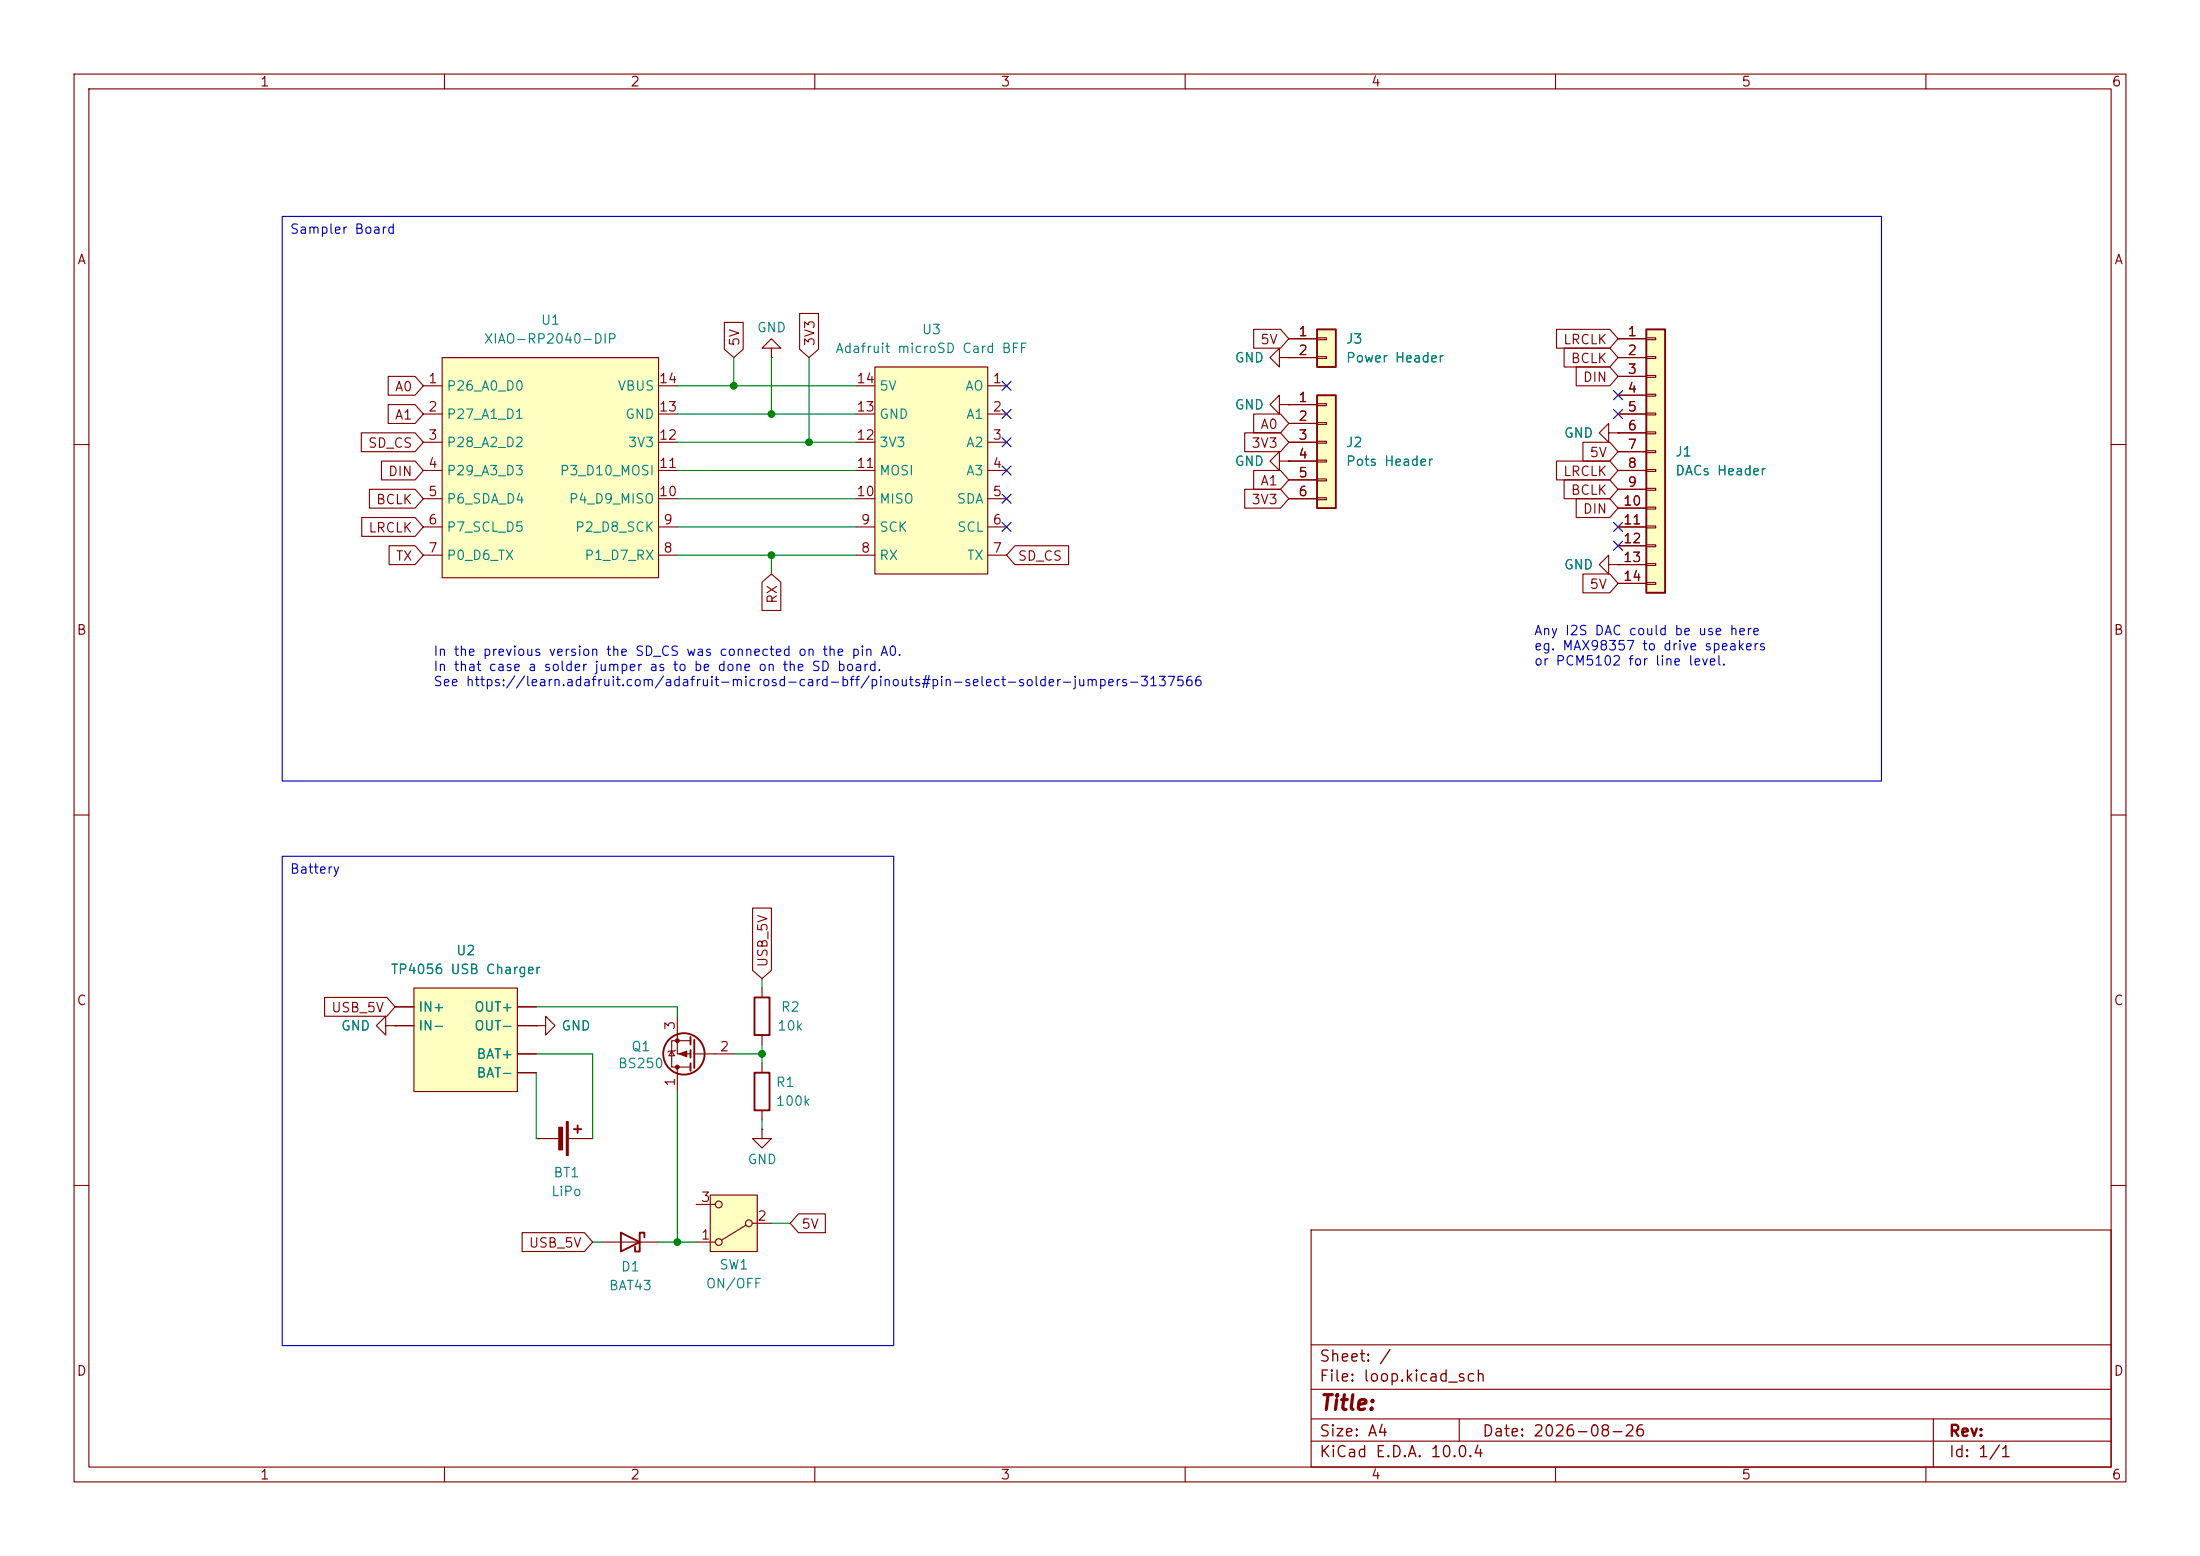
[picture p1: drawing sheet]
<svg xmlns="http://www.w3.org/2000/svg" width="297mm" height="210mm" viewBox="0 0 297 210" stroke-linecap="round" stroke-linejoin="round" font-family="sans-serif">
<g fill="none" stroke="#840000" stroke-width=".15">
<path d="M10 10h277v190h-277zM12 12h273v186h-273zM60 10v2M110 10v2M160 10v2M210 10v2M260 10v2M10 60h2M285 60h2M10 110h2M285 110h2M10 160h2"/>
<path d="M177 166h108v32h-108zM285 160h2M60 198v2M110 198v2M160 198v2M177 194.5h108M177 191.5h108M177 187.5h108M177 181.5h108M197 191.5v3M210 198v2M260 198v2"/>
<path d="M261 191.5v6.5"/>
</g>
<path d="M55.9 133.4h13.9v13.9h-13.9z" fill="#ffffc2"/>
<path d="M52.1 138.4v-1.2l-1.3 1.2 1.3 1.3v-1.3h1.2M53.3 138.4h.1M53.3 135.9h2.6M53.3 138.4h2.6M55.9 133.4h13.9v13.9h-13.9zM69.8 135.9h2.6M69.8 138.4h2.6M102.9 133.4v1.2M102.9 139.7v1.3M69.8 142.2h2.6M69.8 144.8h2.6" fill="none" stroke="#840000" stroke-width=".15"/>
<path d="M101.9 134.6h2v5.1h-2z" fill="none" stroke="#840000" stroke-width=".25"/>
<path d="M95.9 161.3h6.3v7.6h-6.3z" fill="#ffffc2"/>
<g fill="none" stroke="#840000" stroke-width=".15">
<path d="M72.4 138.4h1.3v-1.2l1.2 1.2-1.2 1.3v-1.3M72.4 138.4h.1M72.4 153.7h3.3M76.7 153.7h3.3M102.9 152.4v1.3h1.2l-1.2 1.2-1.3-1.2h1.3M102.9 152.4h.1M102.9 143.5v1.3M102.9 149.9v1.2M81.3 167.6h7.6M94 167.6h2.5M94 162.6h2.5M95.9 161.3h6.3v7.6h-6.3z"/>
<path d="M100.7 165.4l-3.3 2M101.6 165.1h2.5"/>
<circle cx="97" cy="167.6" r=".46"/>
<circle cx="97" cy="162.6" r=".46"/>
<circle cx="101.1" cy="165.1" r=".46"/>
</g>
<path d="M77.5 152.4h1M78 151.9v1M101.9 144.8h2v5.1h-2zM83.8 166.4l2.6 1.2-2.6 1.3zM87 167v-.6h-.6v2.5h-.7v-.6" fill="none" stroke="#840000" stroke-width=".25"/>
<g fill="#840000" stroke="#840000" stroke-width=".15">
<path d="M76.5 151.4h.2v4.6h-.2z"/>
<path d="M75.4 152.1h.5v3.1h-.5z"/>
</g>
<path d="M118.1 49.5h15.2v28h-15.2z" fill="#ffffc2"/>
<g fill="none" stroke="#840000" stroke-width=".15">
<path d="M115.6 52.1h2.5M115.6 55.9h2.5M115.6 59.7h2.5M118.1 49.5h15.2v28h-15.2zM133.3 52.1h2.6M133.3 55.9h2.6M133.3 59.7h2.6M115.6 63.5h2.5M115.6 67.3h2.5M115.6 71.1h2.5M115.6 74.9h2.5M133.3 63.5h2.6"/>
<path d="M133.3 67.3h2.6M133.3 71.1h2.6M133.3 74.9h2.6"/>
</g>
<path d="M177.8 44.5h2.5v5h-2.5z" fill="#ffffc2"/>
<path d="M177.8 44.5h2.5v5h-2.5z" fill="none" stroke="#840000" stroke-width=".25"/>
<path d="M172.7 54.6v-1.3l-1.3 1.3 1.3 1.3v-1.3h1.3M172.7 48.3v-1.3l-1.3 1.3 1.3 1.2v-1.2h1.3M174 54.6h.1M174 48.3h.1M174 45.7h3.8M174 48.3h3.8M177.8 45.6h1.3v.2h-1.3zM177.8 48.1h1.3v.3h-1.3zM172.7 62.2v-1.2l-1.3 1.2 1.3 1.3v-1.3h1.3M174 62.2h.1" fill="none" stroke="#840000" stroke-width=".15"/>
<path d="M59.7 48.3h29.2v29.7h-29.2z" fill="#ffffc2"/>
<g fill="none" stroke="#840000" stroke-width=".15">
<path d="M57.1 52.1h2.6M57.1 55.9h2.6M57.1 59.7h2.6M59.7 48.3h29.2v29.7h-29.2zM88.9 52.1h2.5M88.9 55.9h2.5M88.9 59.7h2.5M104.1 47h1.3l-1.3-1.3-1.2 1.3h1.2v1.3M104.1 48.3h.1M217.2 58.4v-1.2l-1.3 1.2 1.3 1.3v-1.3h1.2M218.4 58.4h.1M57.1 63.5h2.6"/>
<path d="M57.1 67.3h2.6M57.1 71.1h2.6M57.1 74.9h2.6M88.9 63.5h2.5M88.9 67.3h2.5M88.9 71.1h2.5M88.9 74.9h2.5M217.2 76.2v-1.3l-1.3 1.3 1.3 1.3v-1.3h1.2M218.4 76.2h.1"/>
</g>
<path d="M177.8 53.3h2.5v15.3h-2.5z" fill="#ffffc2"/>
<path d="M177.8 53.3h2.5v15.3h-2.5z" fill="none" stroke="#840000" stroke-width=".25"/>
<path d="M174 54.6h3.8M174 57.2h3.8M174 59.7h3.8M177.8 54.5h1.3v.2h-1.3zM177.8 57h1.3v.3h-1.3zM177.8 59.6h1.3v.2h-1.3zM174 62.2h3.8M174 64.8h3.8M174 67.3h3.8M177.8 62.1h1.3v.3h-1.3zM177.8 64.6h1.3v.3h-1.3zM177.8 67.2h1.3v.2h-1.3z" fill="none" stroke="#840000" stroke-width=".15"/>
<path d="M222.2 44.5h2.6v35.5h-2.6z" fill="#ffffc2"/>
<g fill="none" stroke="#840000" stroke-width=".25">
<path d="M222.2 44.5h2.6v35.5h-2.6zM93.2 140v1M93.2 141.7v1M93.2 143.5v1M93.7 140.3v3.8"/>
<circle cx="92.3" cy="142.2" r="2.79"/>
</g>
<g fill="none" stroke="#840000" stroke-width=".15">
<path d="M48.8 58.4h7.2l1.1 1.3-1.1 1.3h-7.2zM52.4 50.8h3.6l1.1 1.3-1.1 1.2h-3.6zM52.4 54.6h3.6l1.1 1.3-1.1 1.3h-3.6zM97.8 43.5h2.5v3.6l-1.2 1.2-1.3-1.2zM107.9 42.3h2.6v4.8l-1.3 1.2-1.3-1.2zM168 58.4h4.9l1.1 1.3-1.1 1.3h-4.9zM169.2 55.9h3.7l1.1 1.3-1.1 1.2h-3.7zM169.2 44.4h3.7l1.1 1.3-1.1 1.3h-3.7zM174 54.6h.1M174 48.3h.1M174 45.7h3.8M174 48.3h3.8"/>
<path d="M174 54.6h3.8M174 57.2h3.8M174 59.7h3.8M210.1 44.4h7.2l1.1 1.3-1.1 1.3h-7.2zM211.2 47h6.1l1.1 1.3-1.1 1.2h-6.1zM212.8 49.5h4.5l1.1 1.3-1.1 1.3h-4.5zM213.7 59.7h3.6l1.1 1.3-1.1 1.2h-3.6zM218.4 58.4h.1M218.4 45.7h3.8M218.4 48.3h3.8M218.4 50.8h3.8M218.4 53.3h3.8"/>
<path d="M218.4 55.9h3.8M218.4 58.4h3.8M222.2 45.6h1.3v.2h-1.3zM222.2 48.1h1.3v.3h-1.3zM222.2 50.7h1.3v.2h-1.3zM222.2 53.2h1.3v.3h-1.3zM222.2 55.8h1.3v.2h-1.3zM222.2 58.3h1.3v.2h-1.3zM48.8 69.8h7.2l1.1 1.3-1.1 1.3h-7.2zM49.9 66h6.1l1.1 1.3-1.1 1.3h-6.1zM51.5 62.2h4.5l1.1 1.3-1.1 1.3h-4.5zM52.5 73.7h3.5l1.1 1.2-1.1 1.3h-3.5z"/>
<path d="M102.9 78.6l1.2-1.1 1.3 1.1v3.8h-2.5zM137 73.7h7.3v2.5h-7.3l-1.1-1.3zM168 66h4.9l1.1 1.3-1.1 1.3h-4.9zM169.2 63.5h3.7l1.1 1.3-1.1 1.2h-3.7zM174 62.2h.1M174 62.2h3.8M174 64.8h3.8M174 67.3h3.8M210.1 62.2h7.2l1.1 1.3-1.1 1.3h-7.2zM211.2 64.8h6.1l1.1 1.2-1.1 1.3h-6.1zM212.8 67.3h4.5l1.1 1.3-1.1 1.3h-4.5zM213.7 77.5h3.6l1.1 1.2-1.1 1.3h-3.6z"/>
<path d="M218.4 76.2h.1M218.4 61h3.8M218.4 63.5h3.8M218.4 66h3.8M218.4 68.6h3.8M218.4 71.1h3.8M218.4 73.7h3.8M218.4 76.2h3.8M218.4 78.7h3.8M222.2 60.8h1.3v.3h-1.3zM222.2 63.4h1.3v.2h-1.3zM222.2 65.9h1.3v.3h-1.3z"/>
<path d="M222.2 68.5h1.3v.2h-1.3zM222.2 71h1.3v.2h-1.3zM222.2 73.5h1.3v.3h-1.3zM222.2 76.1h1.3v.2h-1.3zM222.2 78.6h1.3v.3h-1.3zM43.8 134.6h8.4l1.1 1.3-1.1 1.3h-8.4zM53.3 138.4h.1M53.3 135.9h2.6M53.3 138.4h2.6M69.8 135.9h2.6M69.8 138.4h2.6M72.4 138.4h.1"/>
<path d="M91.4 137.2v5h1.8M101.6 122.6h2.5v8.4l-1.2 1.1-1.3-1.1zM69.8 142.2h2.6M69.8 144.8h2.6M90.7 141.9l.4 .6h-.8zM91.2 141.7l-.1 .2h-.8l-.1 .1M91.4 144v3.3M93.2 140.5h-2.5v3.5h2.5M93.7 142.2h5.4M70.5 166.4h8.4l1.1 1.2-1.1 1.3h-8.4zM107.8 163.8h3.6v2.6h-3.6l-1.1-1.3z"/>
</g>
<g fill="#840000" stroke="#840000" stroke-width=".15">
<path d="M91.7 142.2l1-.3v.7z"/>
<circle cx="91.4" cy="144" r=".25"/>
<circle cx="91.4" cy="140.5" r=".25"/>
</g>
<g fill="none" stroke="#008400" stroke-width=".15">
<path d="M91.4 59.7h24.2M91.4 52.1h24.2M91.4 55.9h24.2M99.1 48.3v3.8M104.1 48.3v7.6M109.2 48.3v11.4M91.4 67.3h24.2M91.4 63.5h24.2M91.4 71.1h24.2M91.4 74.9h24.2M104.1 74.9v2.6M72.4 135.9h19v1.3"/>
<path d="M102.9 132.1v1.3M72.4 142.2h7.6v11.5M72.4 144.8v8.9M91.4 147.3v20.3M99.1 142.2h3.8M102.9 141v2.5M102.9 151.1v1.3M80 167.6h1.3M88.9 167.6h5.1M104.1 165.1h2.6"/>
</g>
<g fill="none" stroke="#000084" stroke-width=".15">
<path d="M135.3 59.1l1.2 1.2M135.3 55.3l1.2 1.2M135.3 51.5l1.2 1.2M136.5 59.1l-1.2 1.2M136.5 55.3l-1.2 1.2M136.5 51.5l-1.2 1.2M217.8 55.3l1.2 1.2M217.8 52.7l1.2 1.2M219 55.3l-1.2 1.2M219 52.7l-1.2 1.2M135.3 66.7l1.2 1.2M135.3 62.9l1.2 1.2"/>
<path d="M135.3 70.5l1.2 1.2M136.5 66.7l-1.2 1.2M136.5 62.9l-1.2 1.2M136.5 70.5l-1.2 1.2M217.8 70.5l1.2 1.2M217.8 73.1l1.2 1.2M219 70.5l-1.2 1.2M219 73.1l-1.2 1.2"/>
</g>
<path d="M38.1 29.2h215.9v76.2h-215.9zM38.1 115.6h82.5v66h-82.5z" fill="none" stroke="#0000c2" stroke-width=".15"/>
<g fill="#008400" stroke="#008400" stroke-width=".14">
<circle cx="102.9" cy="142.2" r=".46"/>
<circle cx="91.4" cy="167.6" r=".46"/>
<circle cx="104.1" cy="55.9" r=".46"/>
<circle cx="109.2" cy="59.7" r=".46"/>
<circle cx="104.1" cy="74.9" r=".46"/>
<circle cx="99.1" cy="52.1" r=".46"/>
</g>
<text font-size="2" fill="#840000" x="178" y="190.8">Title:</text>
<g font-size="1.5" fill="#840000">
<text x="178" y="184.2">Sheet: /</text>
<text x="178" y="186.9">File: loop.kicad_sch</text>
<text x="178" y="197.1">KiCad E.D.A. 10.0.4</text>
<text x="178" y="194.3">Size: A4</text>
<text x="200" y="194.3">Date: 2026-08-26</text>
<text x="263" y="194.3">Rev:</text>
<text x="263" y="197.1">Id: 1/1</text>
</g>
<g font-size="1.3" fill="#840000">
<text x="35" y="12">1</text>
<text x="85" y="12">2</text>
<text x="135" y="12">3</text>
<text x="185" y="12">4</text>
<text x="235" y="12">5</text>
<text x="285" y="12">6</text>
<text x="10.3" y="36">A</text>
<text x="285.3" y="36">A</text>
<text x="100.1" y="46.8" transform="rotate(-90 100.1 46.8)">5V</text>
<text x="110.3" y="46.8" transform="rotate(-90 110.3 46.8)">3V3</text>
<text x="170.1" y="46.8">5V</text>
<text x="175.2" y="45.7">1</text>
<text x="210.9" y="46.8">LRCLK</text>
<text x="219.6" y="45.7">1</text>
<text x="53.2" y="53.1">A0</text>
<text x="57.7" y="52">1</text>
<text x="88.9" y="52">14</text>
<text x="115.5" y="52">14</text>
<text x="133.9" y="52">1</text>
<text x="175.2" y="48.2">2</text>
<text x="212" y="49.3">BCLK</text>
<text x="213.6" y="51.9">DIN</text>
<text x="219.6" y="48.2">2</text>
<text x="219.6" y="50.8">3</text>
<text x="219.6" y="53.3">4</text>
<text x="53.2" y="56.9">A1</text>
<text x="57.7" y="55.9">2</text>
<text x="57.7" y="59.7">3</text>
<text x="88.9" y="59.7">12</text>
<text x="88.9" y="55.9">13</text>
<text x="115.5" y="59.7">12</text>
<text x="115.5" y="55.9">13</text>
<text x="133.9" y="55.9">2</text>
<text x="133.9" y="59.7">3</text>
<text x="170.1" y="58.2">A0</text>
<text x="175.2" y="54.6">1</text>
<text x="175.2" y="57.1">2</text>
<text x="175.2" y="59.7">3</text>
<text x="219.6" y="55.9">5</text>
<text x="219.6" y="58.4">6</text>
<text x="49.6" y="60.8">SD_CS</text>
<text x="52.3" y="64.6">DIN</text>
<text x="57.7" y="63.5">4</text>
<text x="88.9" y="63.5">11</text>
<text x="115.5" y="63.5">11</text>
<text x="133.9" y="63.5">4</text>
<text x="168.9" y="60.8">3V3</text>
<text x="170.1" y="65.8">A1</text>
<text x="175.2" y="62.2">4</text>
<text x="175.2" y="64.7">5</text>
<text x="210.9" y="64.6">LRCLK</text>
<text x="214.5" y="62">5V</text>
<text x="219.6" y="60.9">7</text>
<text x="219.6" y="63.5">8</text>
<text x="50.7" y="68.4">BCLK</text>
<text x="57.7" y="67.3">5</text>
<text x="57.7" y="71.1">6</text>
<text x="88.9" y="67.3">10</text>
<text x="89.5" y="71.1">9</text>
<text x="115.5" y="67.3">10</text>
<text x="116.1" y="71.1">9</text>
<text x="133.9" y="67.3">5</text>
<text x="133.9" y="71.1">6</text>
<text x="168.9" y="68.4">3V3</text>
<text x="175.2" y="67.3">6</text>
<text x="212" y="67.1">BCLK</text>
<text x="213.6" y="69.6">DIN</text>
<text x="219" y="68.6">10</text>
<text x="219" y="71.1">11</text>
<text x="219.6" y="66">9</text>
<text x="49.7" y="72.2">LRCLK</text>
<text x="53.3" y="76">TX</text>
<text x="57.7" y="74.9">7</text>
<text x="89.5" y="74.9">8</text>
<text x="116.1" y="74.9">8</text>
<text x="133.9" y="74.9">7</text>
<text x="137.3" y="76">SD_CS</text>
<text x="219" y="73.6">12</text>
<text x="219" y="76.2">13</text>
<text x="105.2" y="81.6" transform="rotate(-90 105.2 81.6)">RX</text>
<text x="214.5" y="79.8">5V</text>
<text x="219" y="78.7">14</text>
<text x="10.3" y="86">B</text>
<text x="285.3" y="86">B</text>
<text x="103.9" y="130.7" transform="rotate(-90 103.9 130.7)">USB_5V</text>
<text x="10.3" y="136">C</text>
<text x="44.6" y="137">USB_5V</text>
<text x="285.3" y="136">C</text>
<text x="91.4" y="139.1" transform="rotate(-90 91.4 139.1)">3</text>
<text x="97.1" y="142.2">2</text>
<text x="91.4" y="146.8" transform="rotate(-90 91.4 146.8)">1</text>
<text x="94.5" y="167.6">1</text>
<text x="94.5" y="162.5">3</text>
<text x="102.2" y="165.1">2</text>
<text x="108.1" y="166.2">5V</text>
<text x="71.3" y="168.7">USB_5V</text>
<text x="10.3" y="186">D</text>
<text x="285.3" y="186">D</text>
<text x="35" y="200">1</text>
<text x="85" y="200">2</text>
<text x="135" y="200">3</text>
<text x="185" y="200">4</text>
<text x="235" y="200">5</text>
<text x="285" y="200">6</text>
</g>
<g font-size="1.3" fill="#0000c2">
<text x="39.1" y="31.9">Sampler Board</text>
<text x="58.4" y="88.8">In the previous version the SD_CS was connected on the pin A0.</text>
<text x="207" y="86.1">Any I2S DAC could be use here</text>
<text x="207" y="88.1">eg. MAX98357 to drive speakers</text>
<text x="58.4" y="90.9">In that case a solder jumper as to be done on the SD board.</text>
<text x="58.4" y="92.9">See https://learn.adafruit.com/adafruit-microsd-card-bff/pinouts#pin-select-solder-jumpers-3137566</text>
<text x="207" y="90.1">or PCM5102 for line level.</text>
<text x="39.1" y="118.2">Battery</text>
</g>
<g font-size="1.3" fill="#008484">
<text x="65.2" y="46.7">XIAO-RP2040-DIP</text>
<text x="72.9" y="44.2">U1</text>
<text x="102.1" y="45.2">GND</text>
<text x="112.7" y="48">Adafruit microSD Card BFF</text>
<text x="124.4" y="45.4">U3</text>
<text x="181.6" y="46.7">J3</text>
<text x="60.2" y="53">P26_A0_D0</text>
<text x="83.3" y="53">VBUS</text>
<text x="118.6" y="53">5V</text>
<text x="130.2" y="53">AO</text>
<text x="166.6" y="49.2">GND</text>
<text x="181.6" y="49.2">Power Header</text>
<text x="60.2" y="56.9">P27_A1_D1</text>
<text x="84.3" y="56.9">GND</text>
<text x="118.6" y="56.9">GND</text>
<text x="130.3" y="56.9">A1</text>
<text x="166.6" y="55.6">GND</text>
<text x="211.1" y="59.4">GND</text>
<text x="60.2" y="60.7">P28_A2_D2</text>
<text x="60.2" y="64.5">P29_A3_D3</text>
<text x="75.5" y="64.5">P3_D10_MOSI</text>
<text x="84.7" y="60.7">3V3</text>
<text x="118.6" y="64.5">MOSI</text>
<text x="118.6" y="60.7">3V3</text>
<text x="130.3" y="60.7">A2</text>
<text x="130.3" y="64.5">A3</text>
<text x="166.6" y="63.2">GND</text>
<text x="181.6" y="60.7">J2</text>
<text x="181.6" y="63.2">Pots Header</text>
<text x="226.1" y="61.9">J1</text>
<text x="226.1" y="64.5">DACs Header</text>
<text x="60.2" y="68.3">P6_SDA_D4</text>
<text x="76.7" y="68.3">P4_D9_MISO</text>
<text x="118.6" y="68.3">MISO</text>
<text x="129.1" y="68.3">SDA</text>
<text x="60.2" y="72.1">P7_SCL_D5</text>
<text x="60.2" y="75.9">P0_D6_TX</text>
<text x="77.5" y="72.1">P2_D8_SCK</text>
<text x="78.8" y="75.9">P1_D7_RX</text>
<text x="118.6" y="75.9">RX</text>
<text x="118.6" y="72.1">SCK</text>
<text x="129.1" y="72.1">SCL</text>
<text x="130.5" y="75.9">TX</text>
<text x="211.1" y="77.2">GND</text>
<text x="52.7" y="131.8">TP4056 USB Charger</text>
<text x="61.5" y="129.2">U2</text>
<text x="56.4" y="136.9">IN+</text>
<text x="63.9" y="136.9">OUT+</text>
<text x="105.3" y="136.9">R2</text>
<text x="46" y="139.4">GND</text>
<text x="56.4" y="139.4">IN-</text>
<text x="63.9" y="139.4">OUT-</text>
<text x="64.2" y="143.2">BAT+</text>
<text x="75.7" y="139.4">GND</text>
<text x="85.1" y="142.2">Q1</text>
<text x="104.9" y="139.4">10k</text>
<text x="64.2" y="145.8">BAT-</text>
<text x="83.3" y="144.5">BS250</text>
<text x="104.7" y="147">R1</text>
<text x="104.7" y="149.6">100k</text>
<text x="74.3" y="161.8">LiPo</text>
<text x="74.6" y="159.2">BT1</text>
<text x="100.8" y="157.4">GND</text>
<text x="83.7" y="171.9">D1</text>
<text x="97" y="171.7">SW1</text>
<text x="82.1" y="174.5">BAT43</text>
<text x="95.2" y="174.2">ON/OFF</text>
</g>
</svg>
